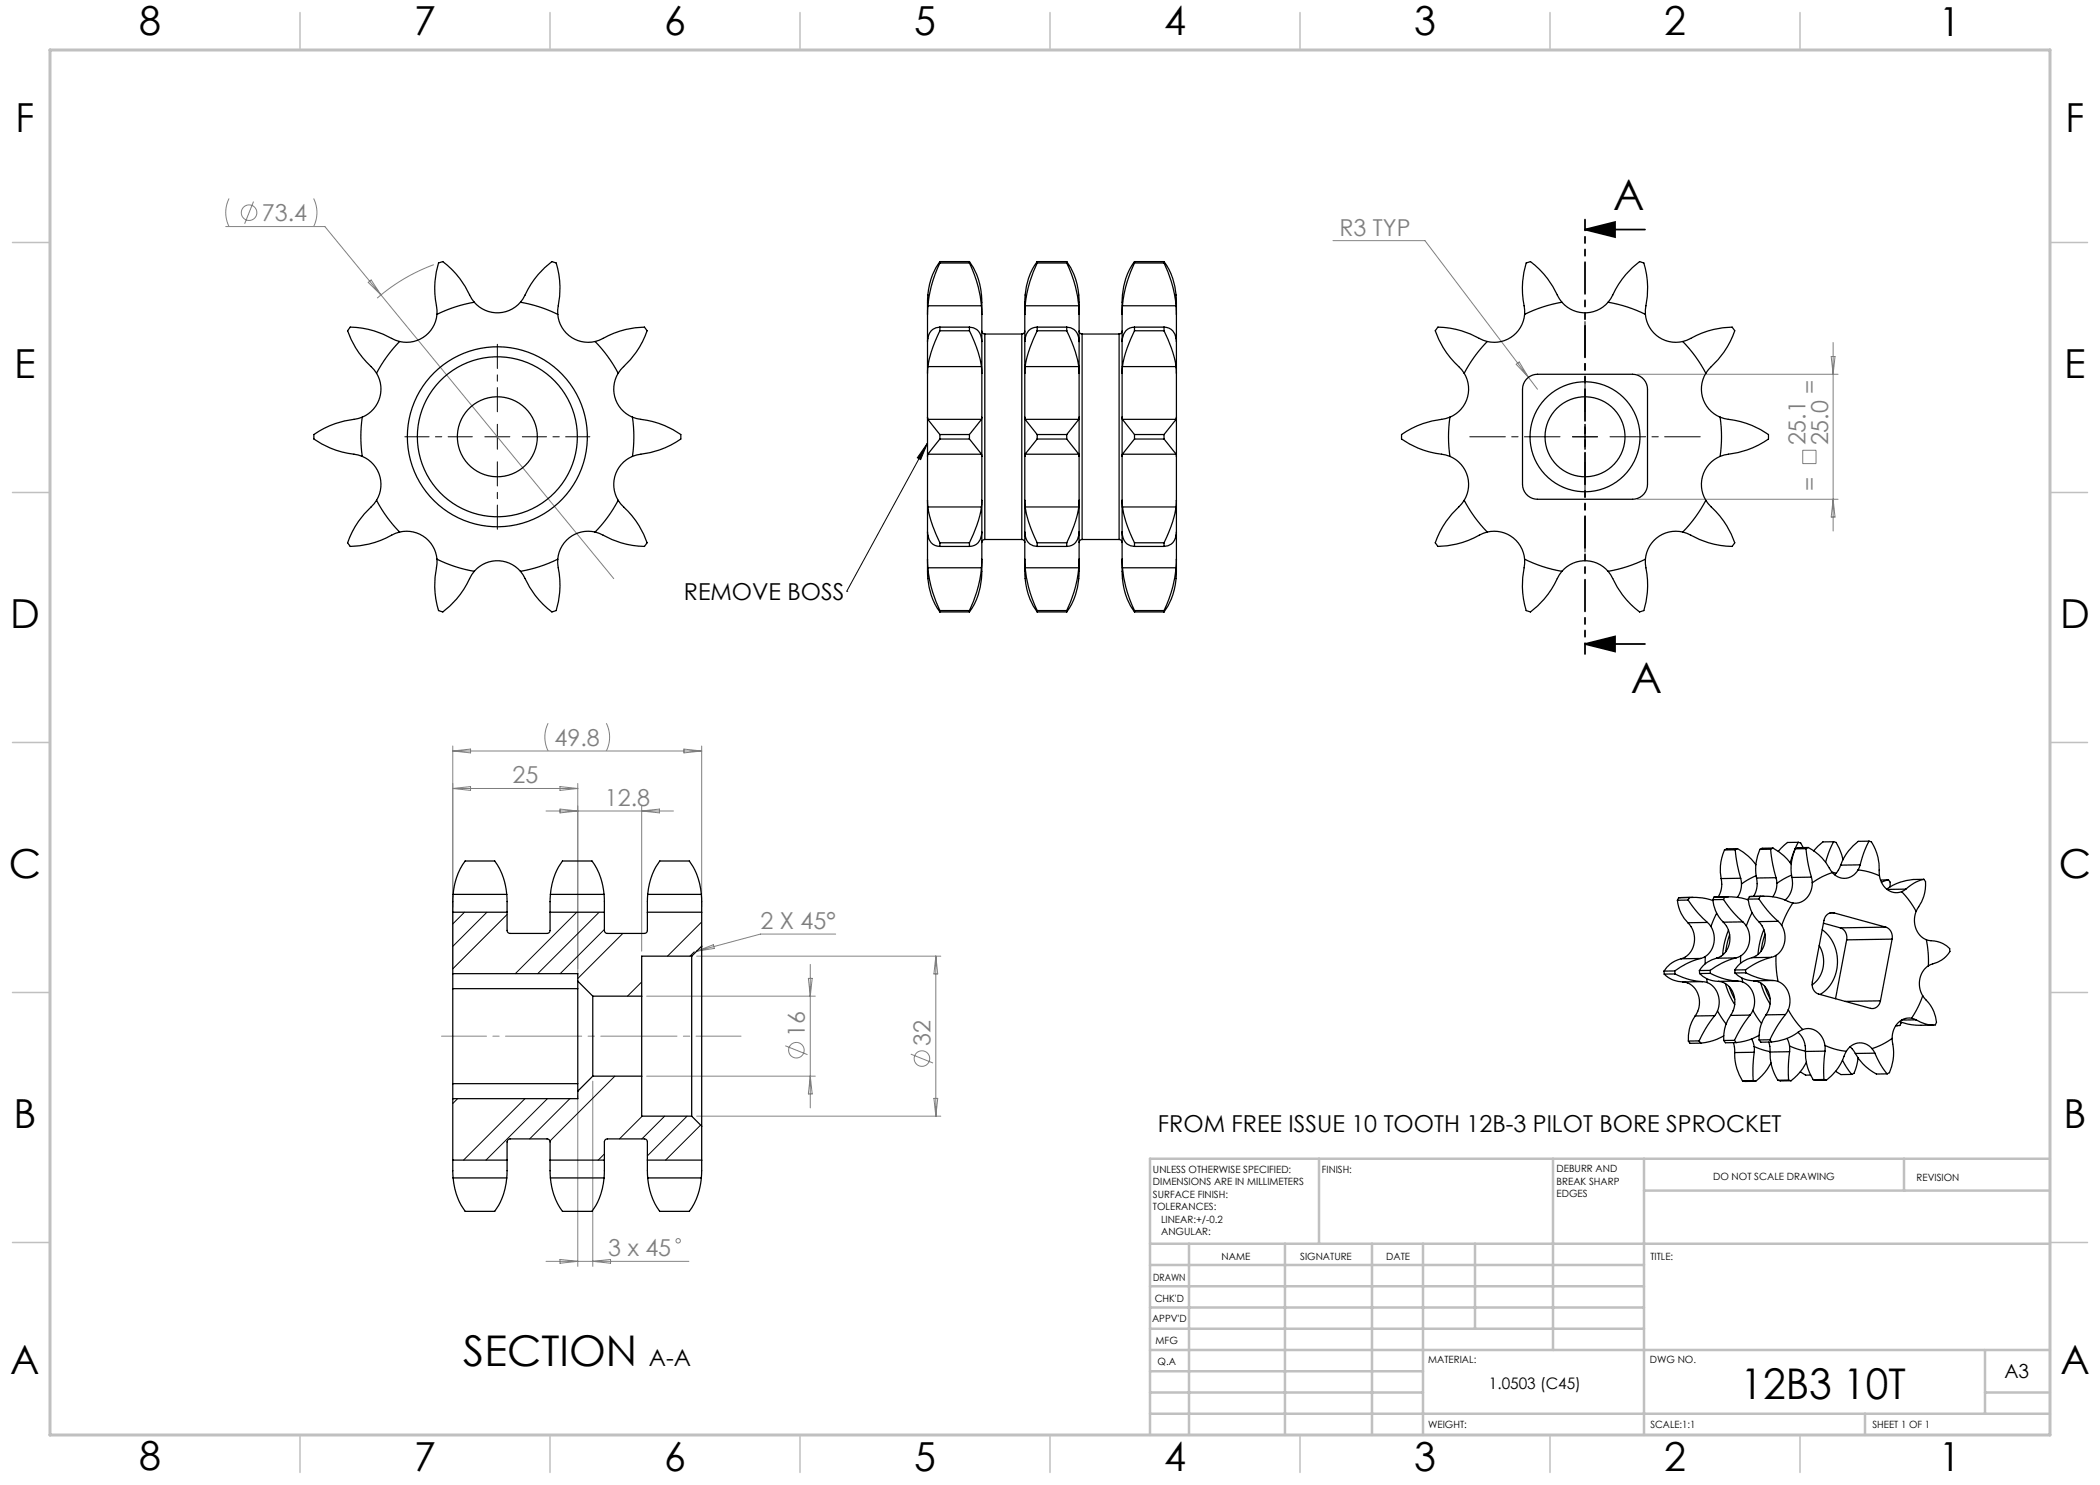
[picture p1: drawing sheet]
<svg xmlns="http://www.w3.org/2000/svg" width="420mm" height="297mm" viewBox="0 0 420 297" stroke-linecap="round" stroke-linejoin="round" font-family="sans-serif">
<g fill="none" stroke="#808080" stroke-width=".2">
<path d="M45.8 39.7a6.3 6.3 0 0 0 0 5.6M62.7 39.7a6.3 6.3 0 0 1 0 5.6M45.1 45.3h19.9l11.2 13.7M50.7 40.3l-1.8 4.5M73.6 56.5l.6-.5 2 3zM76.2 59l46.5 56.7M86.8 52.9a36.7 36.7 0 0 0-11.4 6.7M266.6 48.1h18.4l22.5 29.8M303.2 72.9l.6-.5 1.9 3.1zM327.5 74.9h40.1M366.2 71.3h.8l-.4 3.6zM366.6 68.5v37.7"/>
<path d="M327.5 99.9h40.1M360.5 90.1h2.7v2.6h-2.7zM366.6 99.9l.4 3.5h-.8zM90.6 149.2v44.5M90.6 150.2l3.5-.4v.8zM90.6 150.2h49.7M90.6 157.7h25M90.6 157.7l3.5-.4v.8zM109.6 144.6a6.2 6.2 0 0 0 0 5.6M112 157.3l3.6 .4-3.6 .4zM115.6 156.7v38.5M121.3 144.6a6.2 6.2 0 0 1 0 5.6"/>
<path d="M136.8 149.8l3.5 .4-3.5 .4zM140.3 149.2v32.2M109.2 162.2h25.5M112 161.8l3.6 .4-3.6 .4zM128.3 161.2v29M128.3 162.2l3.6-.4v.8zM129.3 199.2h33.8M139.3 191.2h48.9M139.3 190.2l3.4-1.3 .2 .8zM161.7 195.7h.7l-.3 3.5zM162.1 192.9v28.7M167.1 186.8h-15l-12.8 3.4"/>
<path d="M187.2 191.2v32M187.2 191.2l.3 3.6h-.7zM115.6 219.2v34.1M118.6 216.2v37.1M129.3 215.2h33.8M157.1 209.2l4.4 1.7M162.1 215.2l.3 3.6h-.7zM182.2 210.8l4.4 1.8M186.8 219.7h.7l-.3 3.5zM139.3 223.2h48.9M109.2 252.3h28.6M112 251.9l3.6 .4-3.6 .4z"/>
<path d="M118.6 252.3l3.5-.4v.8z"/>
<circle cx="49.8" cy="42.5" r="1.56"/>
<circle cx="159.3" cy="210" r="1.56"/>
<circle cx="184.4" cy="211.7" r="1.56"/>
<circle cx="135.6" cy="248.2" r=".44"/>
</g>
<g fill="none" stroke="#000" stroke-width=".2">
<path d="M97 87.4h5M99.5 84.9v5M185.5 88.6l-16.1 29.6M185.5 88.6l-1.4 3.3-.6-.3zM314.5 87.4h5M317 84.9v5M169.4 118.2h.1M92.9 182.4l-2.3 2.4M97.4 182.4l-6.8 6.9M101.4 182.9l-10.8 10.9M115.3 182.4l-12.2 12.3M119.8 182.4l-12.3 12.3"/>
<path d="M120.9 185.9l-8.9 8.8M124.6 186.7l-9 9M128.3 196.4l-2.8 2.8M138.9 190.4l-.9 .8M140.3 184.4l-6.8 6.8M91.5 219.7l-.9 1M105 219.7l-12.3 12.3M109.5 219.7l-12.3 12.3M114 219.7l-8.1 8.1M123 215.2l-13 13M120.9 230.8l-1.3 1.2M128.4 223.2l-4.5 4.6"/>
<path d="M132.9 223.2l-4.5 4.6M137.4 223.2l-7.9 8M140.1 225l-7 7"/>
</g>
<path d="M317 45.9h12M317 45.9l6-1.5v3zM317 128.8h12M317 128.8l6-1.5v3z" fill="none" stroke="#000" stroke-width=".35"/>
<path d="M94.5 87.4h-13.5M99.5 82.4v-13.5M99.5 92.4v13.5M104.5 87.4h13.5" fill="none" stroke="#000" stroke-width=".2" stroke-dasharray="15.2 1.3 1.3 1.3" stroke-dashoffset="10.4"/>
<path d="M312 87.4h-18M317 92.4v18M317 82.4v-18.1M322 87.4h18" fill="none" stroke="#000" stroke-width=".2" stroke-dasharray="15.2 1.3 1.3 1.3" stroke-dashoffset="8.1"/>
<path d="M317 87.4v-2.5M317 87.4h-2.5M317 87.4v2.5M317 87.4h2.5" fill="none" stroke="#000" stroke-width=".2" stroke-dasharray="15.2 1.3 1.3 1.3"/>
<path d="M317 43.9v86.9" fill="none" stroke="#000" stroke-width=".35" stroke-dasharray="6.3 1.3 1.3 1.3 1.3 1.3" stroke-dashoffset="4.2"/>
<path d="M148.2 207.2h-59.9" fill="none" stroke="#808080" stroke-width=".2" stroke-dasharray="15.2 1.3 1.3 1.3" stroke-dashoffset="6.2"/>
<path d="M410 231.8v55.2h-187.2" fill="none" stroke="#c0c0c0" stroke-width=".2"/>
<g fill="none" stroke="#c0c0c0" stroke-width=".5">
<path d="M263.8 231.8v17M310.6 231.8v38.2M328.8 231.8v55.2M328.8 238.1h81.2M380.8 231.8v6.3M410 231.8h-180v55.2M230 248.8h180M230 257.3h98.8M230 253h98.8M237.8 248.8v38.2M257 248.8v38.2M274.4 248.8v38.2"/>
<path d="M284.6 248.8v38.2M295 248.8v17M230 265.8h98.8M230 261.5h98.8M230 278.5h54.6M230 274.3h54.6M230 270h180M397 278.5h13M397 270v12.8M230 282.8h180M373 282.8v4.2"/>
</g>
<g fill="none" stroke="#c0c0c0" stroke-width=".3">
<path d="M60 2.5v7.5M110 2.5v7.5M160 2.5v7.5M210 2.5v7.5M260 2.5v7.5M310 2.5v7.5M360 2.5v7.5M2.5 48.5h7.5M410 48.5h7.5M2.5 98.5h7.5M410 98.5h7.5M2.5 148.5h7.5"/>
<path d="M410 148.5h7.5M2.5 198.5h7.5M410 198.5h7.5M2.5 248.5h7.5M410 248.5h7.5M60 287v7.5M110 287v7.5M160 287v7.5M210 287v7.5M260 287v7.5M310 287v7.5M360 287v7.5"/>
</g>
<path d="M10 10h400v277h-400z" fill="none" stroke="#c0c0c0" stroke-width=".6"/>
<g fill="#000">
<path d="M185.5 88.6l-1.4 3.3-.6-.3z"/>
<path d="M317 45.9l6-1.5v3zM317 128.8l6-1.5v3z"/>
</g>
<g fill="none" stroke="#000" stroke-width=".25">
<path d="M188 52.6l-.5 1.1a24.8 24.8 0 0 0-1.9 7.5M188 52.3a15.4 15.4 0 0 0-2.5 9.4v1.2M188 52.3v.3M188 52.6h5.9M188 52.3h5.9M193.9 52.3a15.4 15.4 0 0 1 2.5 9.4v1.2M193.9 52.6l.5 1.1a24.8 24.8 0 0 1 1.9 7.5M193.9 52.3v.3M207.4 52.6a24.7 24.7 0 0 0-2.4 8.6M207.4 52.3a15.4 15.4 0 0 0-2.4 9.4v1.2M207.4 52.3v.3M207.4 52.6h5.9"/>
<path d="M207.4 52.3h5.9M213.3 52.3a15.4 15.4 0 0 1 2.5 9.4v1.2M213.3 52.6l.6 1.1a24.8 24.8 0 0 1 1.9 7.5M213.3 52.3v.3M226.9 52.6a24.7 24.7 0 0 0-2.4 8.6M226.9 52.3a15.4 15.4 0 0 0-2.5 9.4v1.2M226.9 52.3v.3M226.9 52.6h5.9M226.9 52.3h5.9M232.8 52.3v.3M232.8 52.3a15.4 15.4 0 0 1 2.5 9.4v1.2M232.8 52.6a24.7 24.7 0 0 1 2.4 8.6"/>
<path d="M75.3 74.6a6.1 6.1 0 0 1-2.8 8.8M79.9 68.3l-.8-.3a16.7 16.7 0 0 0-9.1-2.5l-.4 .6a17.4 17.4 0 0 0 5.2 7.9l.5 .6M79.9 68.3a27.3 27.3 0 0 0-4.6 6.3M87.4 62.9a6.1 6.1 0 0 1-7.5 5.4M94.8 60.4l-.5-.7a16.7 16.7 0 0 0-5.8-7.3l-.7 .2a17.4 17.4 0 0 0-.4 9.4v.9M94.8 60.4a27.3 27.3 0 0 0-7.4 2.5M94.8 60.4a6.1 6.1 0 0 0 9.3 0M104.1 60.4l.5-.6a17.4 17.4 0 0 1 5.9-7.4l.6 .2a16.7 16.7 0 0 1 .4 9.4v.9M104.1 60.4a27.3 27.3 0 0 1 7.4 2.5M111.5 62.9a6.1 6.1 0 0 0 7.5 5.4M119 68.3l.8-.3a17.4 17.4 0 0 1 9.2-2.5l.4 .6a16.7 16.7 0 0 1-5.3 7.8l-.5 .7M119 68.3a27.3 27.3 0 0 1 4.6 6.3"/>
<path d="M123.6 74.6a6.1 6.1 0 0 0 2.9 8.8M185.5 68.3v6.3M185.5 74.6v8.8M185.5 62.9v5.4M185.6 73.3l-.1 1.3M185.6 61.2l-.1 1.7M185.6 73.3h10.7M185.6 61.2h10.7M188 66.2l-1 2.1a20.9 20.9 0 0 0-1.4 5M188 65.4v.8M188 65.4a2.63 2.63 0 0 0-2.5 2.9M188 66.2h5.9"/>
<path d="M188 65.4h5.9M193.9 66.2l1 2.1a20.9 20.9 0 0 1 1.4 5M193.9 65.4v.8M193.9 65.4a2.63 2.63 0 0 1 2.5 2.9M196.3 73.3l.1 1.3M196.3 61.2l.1 1.7M196.4 66.2a.6 .6 0 0 0 .6 .6M196.4 68.3v6.3M196.4 74.6v8.8M196.4 62.9v5.4M197 66.8v41.1M197 66.8h7.4"/>
<path d="M204.4 66.8v41.1M205 66.2a.6 .6 0 0 1-.6 .6M205 68.3v6.3M205 74.6v8.8M205 62.9v5.4M205 73.3v1.3M205 61.2v1.7M205 73.3h10.8M205 61.2h10.8M207.4 66.2l-1.4 3.3-.6 2-.4 1.8M207.4 65.4v.8M207.4 65.4a2.55 2.55 0 0 0-2.4 2.9"/>
<path d="M207.4 66.2h5.9M207.4 65.4h5.9M213.3 66.2l1 2.1a20.9 20.9 0 0 1 1.5 5M213.3 65.4v.8M213.3 65.4a2.63 2.63 0 0 1 2.5 2.9M215.8 73.3v1.3M215.8 61.2v1.7M215.8 66.2a.6 .6 0 0 0 .6 .6M215.8 68.3v6.3M215.8 74.6v8.8M215.8 62.9v5.4M216.4 66.8v41.1"/>
<path d="M216.4 66.8h7.4M223.8 66.8v41.1M224.4 66.2a.6 .6 0 0 1-.6 .6M224.4 68.3v6.3M224.4 74.6v8.8M224.4 62.9v5.4M224.5 73.3l-.1 1.3M224.5 61.2l-.1 1.7M224.5 73.3h10.7M224.5 61.2h10.7M226.9 66.2l-1.8 4.4-.6 2.7M226.9 65.4v.8"/>
<path d="M226.9 65.4a2.55 2.55 0 0 0-2.5 2.9M226.9 66.2h5.9M226.9 65.4h5.9M232.8 66.2l1.8 4.4 .6 2.7M232.8 65.4v.8M232.8 65.4a2.55 2.55 0 0 1 2.5 2.9M235.2 73.3l.1 1.3M235.2 61.2l.1 1.7M235.3 68.3v6.3M235.3 74.6v8.8M235.3 62.9v5.4M292.8 74.6a6.1 6.1 0 0 1-2.8 8.8"/>
<path d="M297.4 68.3a27.3 27.3 0 0 0-4.6 6.3M297.4 68.3l-.8-.3a16.7 16.7 0 0 0-9.1-2.5l-.4 .6a17.4 17.4 0 0 0 5.2 7.9l.5 .6M304.9 62.9a6.1 6.1 0 0 1-7.5 5.4M305.6 75.6a3 3 0 0 1 1.9-.7h19a3 3 0 0 1 3 3v19a3 3 0 0 1-3 3h-19a3 3 0 0 1-3-3v-19a3 3 0 0 1 1.1-2.3zM312.4 60.4l-.5-.7a16.7 16.7 0 0 0-5.9-7.3l-.7 .2a17.4 17.4 0 0 0-.4 9.4v.9M312.4 60.4a27.3 27.3 0 0 0-7.5 2.5M312.4 60.4a6.1 6.1 0 0 0 9.2 0M321.6 60.4a27.3 27.3 0 0 1 7.5 2.5M321.6 60.4l.5-.6a17.4 17.4 0 0 1 5.9-7.4l.7 .2a16.7 16.7 0 0 1 .4 9.4v.9M329.1 62.9a6.1 6.1 0 0 0 7.5 5.4M336.6 68.3a27.3 27.3 0 0 1 4.6 6.3M336.6 68.3l.8-.3a17.4 17.4 0 0 1 9.1-2.5l.4 .6a16.7 16.7 0 0 1-5.2 7.8l-.5 .7"/>
<path d="M341.2 74.6a6.1 6.1 0 0 0 2.8 8.8M72.5 83.4l-.9 .3a16.7 16.7 0 0 0-8.8 3.3v.7a17.4 17.4 0 0 0 8.8 3.3l.9 .3M72.5 83.4a27.3 27.3 0 0 0 0 7.9M72.5 91.3a6.1 6.1 0 0 1 2.8 8.8M126.5 83.4l.8 .3a17.4 17.4 0 0 1 8.9 3.3v.7a16.7 16.7 0 0 1-8.9 3.3l-.8 .3M126.5 83.4a27.3 27.3 0 0 1 0 7.9M126.5 91.3a6.1 6.1 0 0 0-2.9 8.8M185.5 83.4v7.9M185.5 83.4l.1 .5M185.5 91.3v8.8M185.6 83.9l2.4 3M185.6 90.8l-.1 .5"/>
<path d="M185.6 90.8h10.7M185.6 83.9h10.7M188 86.9v.9M188 87.8l-2.4 3M188 87.8h5.9M188 86.9h5.9M193.9 87.8l2.4 3M193.9 86.9v.9M196.3 90.8l.1 .5M196.3 83.9l-2.4 3M196.4 83.4l-.1 .5M196.4 83.4v7.9"/>
<path d="M196.4 91.3v8.8M205 83.4v7.9M205 83.4v.5M205 91.3v8.8M205 90.8v.5M205 83.9l2.4 3M205 90.8h10.8M205 83.9h10.8M207.4 86.9v.9M207.4 87.8l-2.4 3M207.4 87.8h5.9M207.4 86.9h5.9"/>
<path d="M213.3 86.9v.9M213.3 87.8l2.5 3M215.8 90.8v.5M215.8 83.9l-2.5 3M215.8 83.4v.5M215.8 83.4v7.9M215.8 91.3v8.8M224.4 83.4v7.9M224.4 83.4l.1 .5M224.4 91.3v8.8M224.5 90.8l-.1 .5M224.5 83.9l2.4 3"/>
<path d="M224.5 90.8h10.7M224.5 83.9h10.7M226.9 86.9v.9M226.9 87.8l-2.4 3M226.9 87.8h5.9M226.9 86.9h5.9M232.8 86.9v.9M232.8 87.8l2.4 3M235.2 90.8l.1 .5M235.2 83.9l-2.4 3M235.3 83.4v7.9M235.3 83.4l-.1 .5"/>
<path d="M235.3 91.3v8.8M290 83.4a27.3 27.3 0 0 0 0 7.9M290 83.4l-.8 .3a16.7 16.7 0 0 0-8.9 3.3v.7a17.4 17.4 0 0 0 8.9 3.3l.8 .3M290 91.3a6.1 6.1 0 0 1 2.8 8.8M344 83.4a27.3 27.3 0 0 1 0 7.9M344 83.4l.8 .3a17.4 17.4 0 0 1 8.9 3.3v.7a16.7 16.7 0 0 1-8.9 3.3l-.8 .3M344 91.3a6.1 6.1 0 0 0-2.8 8.8M75.3 100.1l-.5 .7a16.7 16.7 0 0 0-5.2 7.9l.4 .5a17.4 17.4 0 0 0 9.1-2.5l.8-.3M75.3 100.1a27.3 27.3 0 0 0 4.6 6.3M79.9 106.4a6.1 6.1 0 0 1 7.5 5.4M87.4 111.8v.9a16.7 16.7 0 0 0 .4 9.4l.7 .3a17.4 17.4 0 0 0 5.8-7.5l.5-.6M87.4 111.8a27.3 27.3 0 0 0 7.4 2.5"/>
<path d="M94.8 114.3a6.1 6.1 0 0 1 9.3 0M111.5 111.8v.9a17.4 17.4 0 0 1-.4 9.4l-.6 .3a16.7 16.7 0 0 1-5.9-7.4l-.5-.7M111.5 111.8a27.3 27.3 0 0 1-7.4 2.5M119 106.4a6.1 6.1 0 0 0-7.5 5.4M123.6 100.1l.5 .7a17.4 17.4 0 0 1 5.3 7.9l-.4 .5a16.7 16.7 0 0 1-9.1-2.5l-.9-.3M123.6 100.1a27.3 27.3 0 0 1-4.6 6.3M185.5 106.4a2.55 2.55 0 0 0 2.5 2.9M185.5 100.1v6.3M185.5 100.1l.1 1.3M185.5 111.8l.1 1.8M185.5 106.4v5.4M185.5 111.8v1.5a15 15 0 0 0 2.5 9.1"/>
<path d="M185.6 101.4l.3 1.8 .6 2 1.5 3.4M185.6 113.6l.1 1.2a25.1 25.1 0 0 0 2.3 7.3M185.6 101.4h10.7M185.6 113.6h10.7M188 108.6v.7M188 108.6h5.9M188 109.3h5.9M193.9 108.6v.7M196.3 101.4l-.3 1.8-.7 2-1.4 3.4M196.3 113.6l-.1 1.2a25.1 25.1 0 0 1-2.3 7.3M196.4 106.4a2.55 2.55 0 0 1-2.5 2.9M196.4 100.1l-.1 1.3"/>
<path d="M196.4 100.1v6.3M196.4 111.8l-.1 1.8M196.4 106.4v5.4M196.4 111.8v1.5a15 15 0 0 1-2.5 9.1M197 107.9a.6 .6 0 0 0-.6 .6M197 107.9h7.4M204.4 107.9a.6 .6 0 0 1 .6 .6M205 106.4a2.63 2.63 0 0 0 2.4 2.9M205 100.1v6.3M205 100.1v1.3M205 111.8v1.8M205 106.4v5.4"/>
<path d="M205 111.8v1.8a14.7 14.7 0 0 0 2.4 8.8M205 101.4a25.1 25.1 0 0 0 2.4 7.2M205 113.6a25 25 0 0 0 2.4 8.5M205 101.4h10.8M205 113.6h10.8M207.4 108.6v.7M207.4 108.6h5.9M207.4 109.3h5.9M213.3 108.6v.7M215.8 101.4l-.4 1.8-.6 2-1.5 3.4M215.8 113.6l-.2 1.2a25.1 25.1 0 0 1-2.3 7.3M215.8 106.4a2.55 2.55 0 0 1-2.5 2.9"/>
<path d="M215.8 100.1v1.3M215.8 100.1v6.3M215.8 111.8v1.8M215.8 106.4v5.4M215.8 111.8v1.5a15 15 0 0 1-2.5 9.1M216.4 107.9a.6 .6 0 0 0-.6 .6M216.4 107.9h7.4M223.8 107.9a.6 .6 0 0 1 .6 .6M224.4 106.4a2.63 2.63 0 0 0 2.5 2.9M224.4 100.1v6.3M224.4 100.1l.1 1.3M224.4 111.8l.1 1.8"/>
<path d="M224.4 106.4v5.4M224.4 111.8v1.8a14.7 14.7 0 0 0 2.5 8.8M224.5 101.4a25.1 25.1 0 0 0 2.4 7.2M224.5 113.6a25 25 0 0 0 2.4 8.5M224.5 101.4h10.7M224.5 113.6h10.7M226.9 108.6v.7M226.9 108.6h5.9M226.9 109.3h5.9M232.8 108.6v.7M235.2 101.4a25.1 25.1 0 0 1-2.4 7.2M235.2 113.6a25 25 0 0 1-2.4 8.5"/>
<path d="M235.3 100.1v6.3M235.3 106.4a2.63 2.63 0 0 1-2.5 2.9M235.3 100.1l-.1 1.3M235.3 111.8l-.1 1.8M235.3 106.4v5.4M235.3 111.8v1.8a14.7 14.7 0 0 1-2.5 8.8M292.8 100.1a27.3 27.3 0 0 0 4.6 6.3M292.8 100.1l-.5 .7a16.7 16.7 0 0 0-5.2 7.9l.4 .5a17.4 17.4 0 0 0 9.1-2.5l.8-.3M297.4 106.4a6.1 6.1 0 0 1 7.5 5.4M304.9 111.8a27.3 27.3 0 0 0 7.5 2.5M304.9 111.8v.9a16.7 16.7 0 0 0 .4 9.4l.7 .3a17.4 17.4 0 0 0 5.9-7.5l.5-.6M312.4 114.3a6.1 6.1 0 0 1 9.2 0"/>
<path d="M329.1 111.8a27.3 27.3 0 0 1-7.5 2.5M329.1 111.8v.9a17.4 17.4 0 0 1-.4 9.4l-.7 .3a16.7 16.7 0 0 1-5.9-7.4l-.5-.7M336.6 106.4a6.1 6.1 0 0 0-7.5 5.4M341.2 100.1a27.3 27.3 0 0 1-4.6 6.3M341.2 100.1l.5 .7a17.4 17.4 0 0 1 5.2 7.9l-.4 .5a16.7 16.7 0 0 1-9.1-2.5l-.8-.3M188 122.1v.3M188 122.1h5.9M188 122.4h5.9M193.9 122.1v.3M207.4 122.1v.3M207.4 122.1h5.9M207.4 122.4h5.9"/>
<path d="M213.3 122.1v.3M226.9 122.1v.3M226.9 122.1h5.9M226.9 122.4h5.9M232.8 122.1v.3M90.6 178.9v3.5M90.6 178.9a13 13 0 0 1 2.4-6.7h5.9a13 13 0 0 1 2.5 6.7M90.6 178.9h10.8M101.4 178.9v3.5M110.1 178.9l-.1 3.5M110.1 178.9a13 13 0 0 1 2.4-6.7h5.9a13 13 0 0 1 2.4 6.7M110.1 178.9h10.7"/>
<path d="M120.8 178.9l.1 3.5M129.5 178.9v3.5M129.5 178.9a13 13 0 0 1 2.5-6.7h5.9a12.7 12.7 0 0 1 2.4 6.7M129.5 178.9h10.8M140.3 178.9v3.5M335.7 179.5l-.2 .6M336.1 179.5h-.4M338.6 179.5h-2.9M342.6 179.9a7.2 7.2 0 0 0 2.1 4.5M342.8 179.4l-.2 .5M344.2 175.7a4.8 4.8 0 0 1-.6 3.7M344.7 179.9l2.1 2.7 1.8 1.8"/>
<path d="M344.7 179.9h-2.1M344.9 170l-.3 .8a9.5 9.5 0 0 0-.4 4.9M345 179.4l-.3 .5M345 179.4a11 11 0 0 1 4.7 .6M345 179.4h-2.2M345.7 179.4h-2.9M347 170l.5 3.2 .6 2.5M347 170h-2.1M347.5 169.7l-.5 .3M347.5 169.7a10.4 10.4 0 0 1 3.7 3.3M347.5 169.7l-2.1 .1-.5 .2M348.1 175.7l.2 1.1"/>
<path d="M348.1 175.7h-3.9M348.3 176.8l-.2 1.4-.6 1.3M349.6 179.8a7.2 7.2 0 0 0 2.1 4.5M349.9 179.3l-.3 .5M351.2 175.1l-2.9 1.7M351.3 175.6a4.8 4.8 0 0 1-.6 3.7M351.8 179.8l1.6 2.1 2.2 2.4M351.8 179.8h-2.2M352 169.9a9.5 9.5 0 0 0-.7 5.7M352 179.3l-.2 .5M352 179.3l.9-.1a10.8 10.8 0 0 1 5.2 1.3l.5 .1M352 179.3h-2.1"/>
<path d="M352.7 179.2l-2.8 .1M354.1 169.8l.5 3.2 .6 2.5M354.1 169.8l-2.1 .1M354.6 169.6l-.5 .2M354.6 169.6a10.4 10.4 0 0 1 3.7 3.3M354.6 169.6h-2.2l-.4 .3M355.2 175.5l.2 1.2M355.2 175.5l-3.9 .1M355.4 176.7l-.2 1.3-.6 1.4M358.3 175l-2.9 1.7M358.4 175.5a4.5 4.5 0 0 1-1.4 4.5M359 169.8a9.5 9.5 0 0 0-.6 5.7"/>
<path d="M359.6 168.5l-.8 1.7-.7 2.4M359.6 168.5l.5 .1 .5 .9M359.6 168.5h-2.1l-1.8 1.8M361.2 169.7l.3 2.5 .8 3.2M361.2 169.7l-2.2 .1M361.7 169.5l-.5 .2M361.7 169.5a11.6 11.6 0 0 1 4.8 5M361.7 169.5h-2.2l-.5 .3M362.3 175.4l.2 1.2M362.3 175.4l-3.9 .1M362.5 176.6a3.7 3.7 0 0 1-3.9 4M366.4 174.4l.8 .3"/>
<path d="M366.5 174.5a14 14 0 0 0-4 2.1M366.7 168.3l-.8 1.8-.8 2.4M366.7 168.3l.5 .2a8.9 8.9 0 0 1 1.4 3.5M366.7 168.3l-2.1 .1-1.9 1.8M368.1 173l-.4 1-.8 1M371.6 174a3.1 3.1 0 0 1-5.1 .5M371.6 174a13.3 13.3 0 0 1 4.3 1.2M372 173l-.4 1M372 173h-3.9M373.8 168.2l-.9 1.9-.9 2.9M373.8 168.2l.4 .1a9 9 0 0 1 1.6 6.3l.1 .6M373.8 168.2l-2.2 .1a10.1 10.1 0 0 0-3.5 4.7"/>
<path d="M375.9 175.2a3.5 3.5 0 0 0 4.4 3.1M377.7 176l-1.4 .4M377.7 176l.3 .4v1M377.7 176h-1.6M380.3 178.3a17.8 17.8 0 0 1 2.9 4M381.2 177.8l-.9 .5M381.2 177.8l-3.8 .1M384.8 175.9l-1.5 .5-2.1 1.4M384.8 175.9l.2 .2a7 7 0 0 1-1.5 5.7l-.3 .5M384.8 175.9a11 11 0 0 0-7.4 1.9M90.6 194.7v3M90.6 182.4h10.8"/>
<path d="M90.6 194.7h25v1.5M90.6 182.4v12.3M90.6 197.7v19M90.6 197.7h25M101.4 182.4v3.7a.6 .6 0 0 0 .6 .6h7.4a.6 .6 0 0 0 .6-.6v-3.7M110 182.4h10.9M115.6 196.2v22M115.6 196.2l3 3M118.6 199.2v16M118.6 199.2h9.7M120.9 182.4v3.7a.6 .6 0 0 0 .6 .6h7.4a.6 .6 0 0 0 .6-.6v-3.7M128.3 199.2v16"/>
<path d="M129.5 182.4h10.8M138.3 191.2v32M138.3 191.2h-10v8M140.3 189.2v36M140.3 182.4v6.8M140.3 189.2l-2 2M332.8 194.2v.6M332.8 194.8l.4 .4a5.2 5.2 0 0 0 3.4 1.2M335 194.2v.6M335 194.2h-2.2M335 194.8l1.5 .7a12.3 12.3 0 0 0 4 .8M335 194.8h-2.2"/>
<path d="M335.5 180.1l.1 .7a7.2 7.2 0 0 0 2 3.8M336.2 191.8l-.6 .1a5.4 5.4 0 0 0-2.8 2.3M336.6 196.4a4.1 4.1 0 0 1 3 5.9l-.6 .9M337.6 184.6a4.5 4.5 0 0 1-.9 7l-.5 .2M337.6 180l2.1 2.7 1.8 1.8M337.6 180l.3-.4a10 10 0 0 1 4.7 .5M337.6 180l-2.1 .1M339.9 194.1v.6M339.9 194.7a5.3 5.3 0 0 0 3.8 1.6M340.1 191.7l-2.9 1.1-2.2 1.4M340.1 191.7l-3.9 .1M340.5 196.3l1 .2"/>
<path d="M340.5 196.3l-3.9 .1M341.1 191.3l-1 .4M341.1 191.3l-.1 1.5M341.3 195.7l.2 .8M341.5 196.5a4.3 4.3 0 0 1 2 5.7M341.5 184.5l.7 .8M341.5 184.5l-3.9 .1M342 194.1l.1 .6M342 194.1h-2.1M342.1 194.7l1.5 .7a12.3 12.3 0 0 0 4 .8M342.1 194.7h-2.2M342.2 185.3a4.5 4.5 0 0 1-1.1 6"/>
<path d="M343.3 191.6a5.4 5.4 0 0 0-3.4 2.5M343.3 182.6l-1.1 2.7M343.7 196.3a4.1 4.1 0 0 1 2.9 5.8l-.5 1M344.7 184.4a4.5 4.5 0 0 1-1 7.1l-.4 .1M345.1 196.7l.8 2.4 1 1.8M345.7 186l-.8 2.3-.4 2.7M345.8 197.3l1.1 2.6M345.9 186.9l-.8 3.5M347 194v.6M347 194.6a5.3 5.3 0 0 0 3.7 1.6M347.2 191.6l-2.9 1.1-2.3 1.4M347.2 191.6h-3.9"/>
<path d="M347.6 196.2l.9 .2M347.6 196.2l-3.9 .1M348.1 191.2l-.9 .4M348.1 191.2v1.4M348.4 195.6l.1 .8M348.5 196.4a4.3 4.3 0 0 1 2.1 5.7M348.6 184.4l.7 .8M348.6 184.4h-3.9M349.1 194v.6M349.1 194h-2.1M349.1 194.6a13 13 0 0 0 5.5 1.5M349.1 194.6h-2.1"/>
<path d="M349.3 185.2a4.5 4.5 0 0 1-1.2 6M350.4 191.5a5.4 5.4 0 0 0-3.4 2.5M350.4 182.5l-1.1 2.7M350.7 196.2a4.1 4.1 0 0 1 3 5.8l-.5 1M351.7 184.3a4.4 4.4 0 0 1-.9 7.1l-.4 .1M352.1 196.6l.9 2.4 1 1.8M352.8 185.9l-.8 2.3-.4 2.7M352.9 197.2l1.1 2.6M353 186.8l-.8 3.4M354.3 191.5a14.9 14.9 0 0 0-5.2 2.5M354.3 191.5h-3.9M354.6 196.1l1 .2"/>
<path d="M354.6 196.1l-3.9 .1M355.2 191.1l-.9 .4M355.2 191.1a21.6 21.6 0 0 0 .4 5.2M355.6 196.3a4.3 4.3 0 0 1 2.1 5.7M355.6 184.3l.7 .8M355.6 184.3h-3.9M356.3 185.1a4.5 4.5 0 0 1-1.1 6M358.6 180.6a19.1 19.1 0 0 0-2.3 4.5M363.8 189.1a5.9 5.9 0 0 1-1.4 7.9M364.4 185.9a8 8 0 0 1-.4 13M364.7 184.6l3.4 1M366.8 182.6a1.67 1.67 0 0 0-2 1.5l-2.3 12.3a2.07 2.07 0 0 0 1.2 2.4l10.4 2.9a1.67 1.67 0 0 0 2-1.5"/>
<path d="M366.8 182.6l10.4 2.8M366.8 182.6h-.8M368.1 185.6a2.03 2.03 0 0 1 1.2 2.4M369.3 188l-2.2 11.7M377.2 185.4a2.03 2.03 0 0 1 1.2 2.4M377.2 185.4l-9.1 .2M378.4 187.8l-2.3 12.4M378.4 187.8l-9.1 .2M383.2 182.3a4.4 4.4 0 0 0 2.1 5.7M384.5 199.2a19.1 19.1 0 0 1-2.2 4.4M384.5 199.2a8.8 8.8 0 0 1 2.8 5.3l-.3 .5h-.9a7.3 7.3 0 0 1-2.9-1M385.3 188a21.6 21.6 0 0 1 .4 5.2"/>
<path d="M385.3 188l.4 .1a5.2 5.2 0 0 1 4.2 1.8l.1 .2a3.6 3.6 0 0 1-2.5 2.3l-1.8 .8M385.7 193.2a4.5 4.5 0 0 0-1.2 6M90.6 216.7v3M90.6 219.7v12.3M90.6 216.7h25M115.6 218.2v1.5h-25M118.6 215.2l-3 3M118.6 215.2h9.7M128.3 215.2v8h10M337.7 208.2l.3 .5 2.2-.1M339 203.2l-.4 .6a7.9 7.9 0 0 0-.9 4.4M339.8 208.2l.4 .4"/>
<path d="M339.8 208.2h-2.1M342.9 203.1l-1.8 2.7-1.3 2.4M342.9 203.1l-3.9 .1M343.5 202.2l-.6 .9M343.5 202.2l1.7 2.6M344.7 208.1l.4 .5 2.1-.1M344.8 207.1l-.3 .2a11 11 0 0 1-4.3 1.3M346.1 203.1a7.9 7.9 0 0 0-1.4 5M346.7 208.5l.2 2M346.9 208.1l.3 .4M346.9 208.1h-2.2M346.9 210.5v.8a9.9 9.9 0 0 0 1.6 4.9"/>
<path d="M348.5 216.2l.5 .1h2.1M350 203l-1.9 2.7-1.2 2.4M350 203l-3.9 .1M350.3 207.8l.5 1.5M350.6 202.1l-.6 .9M350.6 202.1l1.7 2.6M350.6 216.1l.5 .2M350.6 216.1l-2.1 .1M350.8 209.3v1.2M350.8 209.3l1.6 .6 1.6 .4M350.8 210.5l-.2 3.2v2.4M350.8 210.5h-3.9"/>
<path d="M351.8 208l.4 .4h2.1M351.8 207l-.2 .2a10.9 10.9 0 0 1-4.4 1.3M353.2 203a7.9 7.9 0 0 0-1.4 5M353.8 208.4l.2 2M354 208l.3 .4M354 208h-2.2M354 210.4a10 10 0 0 0 1.6 5.6M354.2 212.6l-.1 .1a10.6 10.6 0 0 1-3 3.6M355.6 216l.5 .2 2.1-.1M357.1 202.9l-1.5 2.1-1.6 3M357.1 202.9l-3.9 .1M357.4 207.7l.5 1.5"/>
<path d="M357.7 202a17.8 17.8 0 0 0 2.8 3.9M357.7 202l-.6 .9M357.7 216l.5 .1M357.7 216h-2.1M357.9 209.2v1.1M357.9 209.2l1.6 .6 1.6 .4M357.9 210.3l-.2 3.3v2.4M357.9 210.3l-3.9 .1M359.6 206.5a4.5 4.5 0 0 1 1.5 3.8M360.1 214.4l1 .6h1M360.5 205.9a3.4 3.4 0 0 1 4.5 3.2M360.5 205.9a12.5 12.5 0 0 1-6.2 2.5"/>
<path d="M361.1 210.3a10 10 0 0 0 1.5 5.6M361.3 212.4l-.1 .2a10.6 10.6 0 0 1-3 3.5M362.6 215.9l.5 .2 2.2-.1M364.8 215.9l.5 .1M364.8 215.9h-2.2M365 209.1a13.3 13.3 0 0 0 4.3 1.2M365 209.1v1.1M365 210.2l-.2 2.6v3.1M365 210.2l-3.9 .1M367.1 214.2l1.1 .7h2.1M368.5 212l1.8 2.9M369.3 210.3a12 12 0 0 1-4 5.7"/>
<path d="M370 209.4l1.1 1.3M371.1 210.7a10.3 10.3 0 0 0 4.2 4.1h2.1M371.6 211.6l-.5 2.3-.3 .7-.5 .3M374.4 209.7a3.1 3.1 0 0 0-5.1 .6M374.4 209.7l.6 .9M375 210.6l1 2.1 1.4 2.1M375 210.6l-3.9 .1M376.1 200.2l-7.1 .1M378.4 207.7a14 14 0 0 1-4 2M378.4 207.7a10.9 10.9 0 0 1-.6 6.9l-.4 .2M379.6 205.1h-.4M379.9 204.3l.5 .2a16.1 16.1 0 0 0 6.2 .5"/>
<path d="M380.2 204.4l-.2 .7h-.8M382.3 203.6a3.6 3.6 0 0 0-3.9 4.1M382.3 203.6l.9 .4M383.2 204h-2.9M90.6 232v3.6M90.6 232h10.8M90.6 235.6a13 13 0 0 0 2.4 6.7h5.9a12.7 12.7 0 0 0 2.5-6.7M90.6 235.6h10.8M101.4 232v-3.6a.6 .6 0 0 1 .6-.6h7.4a.6 .6 0 0 1 .6 .6v3.6M101.4 232v3.6M110 232l.1 3.6M110 232h10.9"/>
<path d="M110.1 235.6a13 13 0 0 0 2.4 6.7h5.9a12.7 12.7 0 0 0 2.4-6.7M110.1 235.6h10.7M120.9 232v-3.6a.6 .6 0 0 1 .6-.6h7.4a.6 .6 0 0 1 .6 .6v3.6M120.9 232l-.1 3.6M129.5 232v3.6M129.5 232h10.8M129.5 235.6a13 13 0 0 0 2.5 6.7h5.9a13 13 0 0 0 2.4-6.7M129.5 235.6h10.8M138.3 223.2l2 2M140.3 232v3.6M140.3 225.2v6.8"/>
<circle cx="99.5" cy="87.4" r="16"/>
<circle cx="99.5" cy="87.4" r="18"/>
<circle cx="99.5" cy="87.4" r="8"/>
<circle cx="317" cy="87.4" r="11"/>
<circle cx="317" cy="87.4" r="8"/>
</g>
<g font-size="8.5">
<text x="322.7" y="42.1">A</text>
<text x="326.2" y="138.7">A</text>
<text x="92.7" y="273.2">SECTION</text>
<text x="348.1" y="279.7">12B3 10T</text>
</g>
<g font-size="8">
<text x="27.8" y="7">8</text>
<text x="82.8" y="7.1">7</text>
<text x="132.8" y="7.1">6</text>
<text x="182.8" y="7.1">5</text>
<text x="232.8" y="7.1">4</text>
<text x="282.8" y="7.1">3</text>
<text x="332.8" y="7.1">2</text>
<text x="387.8" y="7.1">1</text>
<text x="3.1" y="26.4">F</text>
<text x="413.1" y="26.3">F</text>
<text x="2.9" y="75.6">E</text>
<text x="412.9" y="75.6">E</text>
<text x="2" y="125.6">D</text>
<text x="412" y="125.6">D</text>
<text x="1.8" y="175.6">C</text>
<text x="411.8" y="175.6">C</text>
<text x="2.7" y="225.6">B</text>
<text x="412.7" y="225.6">B</text>
<text x="2.1" y="274.9">A</text>
<text x="412.1" y="274.8">A</text>
<text x="27.8" y="294">8</text>
<text x="82.8" y="294.1">7</text>
<text x="132.8" y="294.1">6</text>
<text x="182.8" y="294.1">5</text>
<text x="232.8" y="294.1">4</text>
<text x="282.8" y="294.1">3</text>
<text x="332.8" y="294.1">2</text>
<text x="387.8" y="294.1">1</text>
</g>
<g font-size="4.7" fill="#808080">
<text x="52.4" y="44.2">73.4</text>
<text x="267.9" y="47.1">R3 TYP</text>
<text x="363.6" y="78.8" transform="rotate(-90 363.6 78.8)">=</text>
<text x="361.1" y="89.1" transform="rotate(-90 361.1 89.1)">25.1</text>
<text x="365.6" y="89.1" transform="rotate(-90 365.6 89.1)">25.0</text>
<text x="363.6" y="98.2" transform="rotate(-90 363.6 98.2)">=</text>
<text x="110.9" y="149.2">49.8</text>
<text x="102.5" y="156.7">25</text>
<text x="121" y="161.2">12.8</text>
<text x="152.1" y="185.8">2 X 45°</text>
<text x="161" y="207.5" transform="rotate(-90 161 207.5)">16</text>
<text x="186.1" y="209.1" transform="rotate(-90 186.1 209.1)">32</text>
<text x="121.7" y="251.2">3 x 45</text>
</g>
<g font-size="4.7">
<text x="136.8" y="119.9">REMOVE BOSS</text>
<text x="231.6" y="226.3">FROM FREE ISSUE 10 TOOTH 12B-3 PILOT BORE SPROCKET</text>
<text x="129.8" y="273.2">A-A</text>
</g>
<text font-size="3.9" x="400.9" y="275.5">A3</text>
<text font-size="3.2" x="297.8" y="277.9">1.0503 (C45)</text>
<g font-size="2">
<text x="230.6" y="234.6">UNLESS OTHERWISE SPECIFIED:</text>
<text x="230.6" y="237.1">DIMENSIONS ARE IN MILLIMETERS</text>
<text x="230.6" y="239.6">SURFACE FINISH:</text>
<text x="264.4" y="234.6">FINISH:</text>
<text x="311.3" y="234.5">DEBURR AND</text>
<text x="311.3" y="237">BREAK SHARP</text>
<text x="311.3" y="239.5">EDGES</text>
<text x="342.6" y="236">DO NOT SCALE DRAWING</text>
<text x="383.3" y="236.2">REVISION</text>
<text x="230.6" y="242.1">TOLERANCES:</text>
<text x="232.2" y="244.6">LINEAR:+/-0.2</text>
<text x="232.2" y="247.1">ANGULAR:</text>
<text x="244.3" y="252">NAME</text>
<text x="260" y="251.9">SIGNATURE</text>
<text x="277.2" y="251.9">DATE</text>
<text x="330.1" y="251.9">TITLE:</text>
<text x="230.6" y="256.1">DRAWN</text>
<text x="230.9" y="260.3">CHK'D</text>
<text x="230.4" y="264.4">APPV'D</text>
<text x="231.1" y="268.8">MFG</text>
<text x="231.5" y="273">Q.A</text>
<text x="285.6" y="272.5">MATERIAL:</text>
<text x="330" y="272.5">DWG NO.</text>
<text x="285.6" y="285.5">WEIGHT:</text>
<text x="330.1" y="285.6">SCALE:1:1</text>
<text x="374.5" y="285.6">SHEET 1 OF 1</text>
</g>
</svg>
